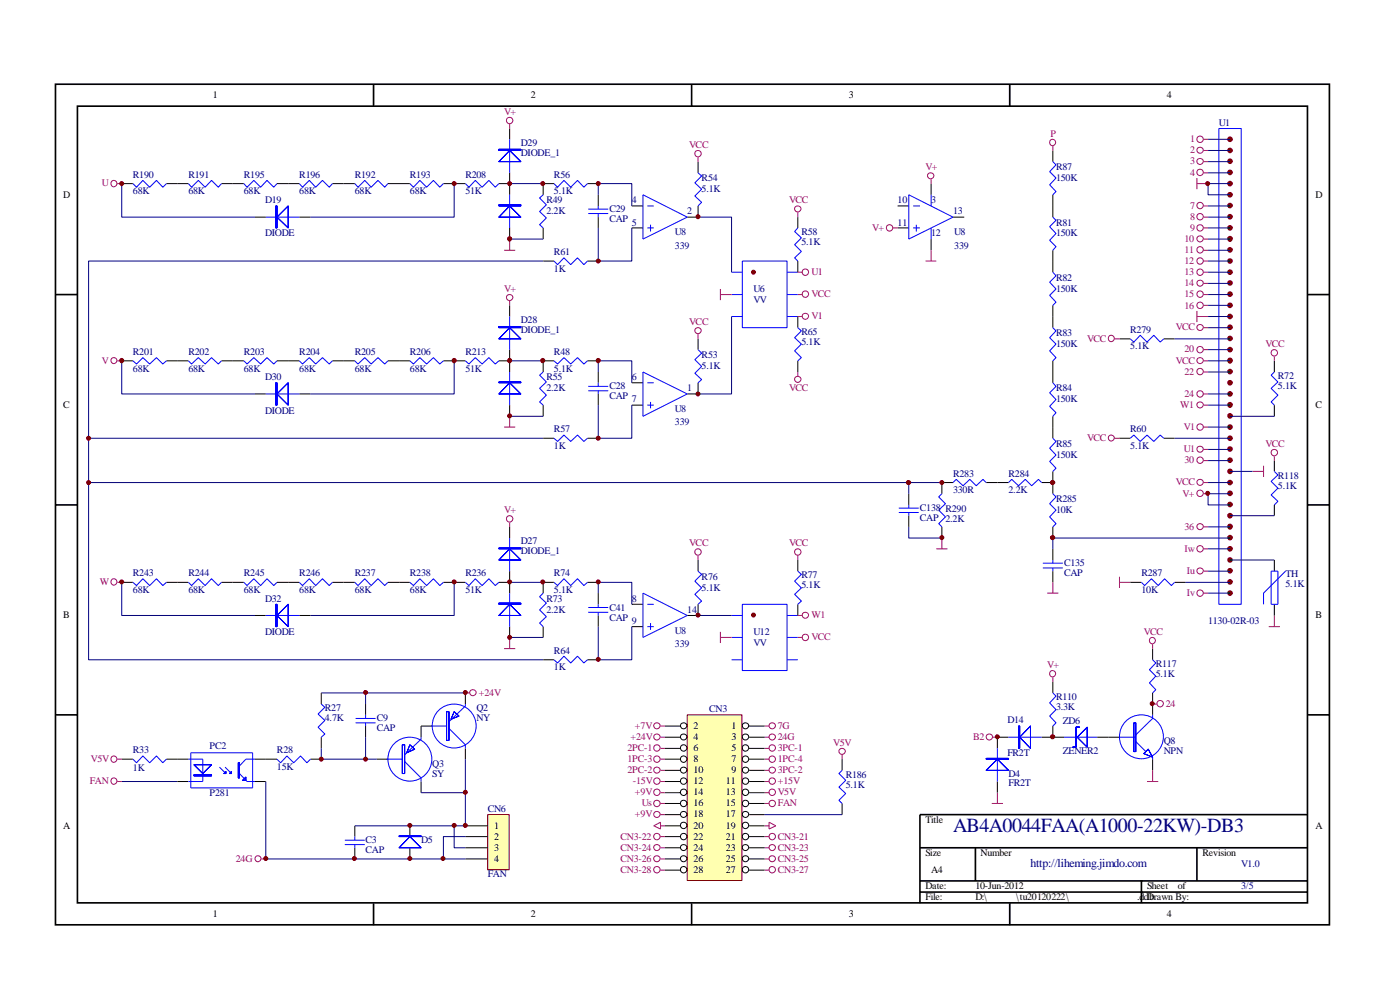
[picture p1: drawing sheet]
<svg xmlns="http://www.w3.org/2000/svg" width="297mm" height="210mm" viewBox="0 0 297 210" stroke-linecap="round" stroke-linejoin="round" font-family="sans-serif">
<g fill="none" stroke="#000" stroke-width=".35">
<path d="M11.8 17.9h270.2v178.3h-270.2zM79.2 17.9v4.6M146.7 17.9v4.6M214.2 17.9v4.6M16.4 22.5h261v169h-261zM11.8 62.5h4.6M277.5 62.5h4.6M11.8 107.1h4.6M277.5 107.1h4.6M11.8 151.6h4.6M277.5 151.6h4.6M195.2 179.8h82.3"/>
<path d="M206.9 179.8v7.1M253.9 179.8v7.1M277.5 172.8h-82.3v18.8M79.2 191.6v4.7M146.7 191.6v4.7M195.2 186.9h82.3M195.2 189.2h82.3M214.2 191.6v4.7M242.1 186.9v4.7"/>
</g>
<circle cx="260.9" cy="29.5" r=".42" fill="#800000" stroke="#800000" stroke-width=".35"/>
<g fill="#800000" stroke="#800000" stroke-width=".35">
<circle cx="260.9" cy="31.9" r=".42"/>
<circle cx="260.9" cy="34.2" r=".42"/>
<circle cx="260.9" cy="36.6" r=".42"/>
<circle cx="260.9" cy="38.9" r=".42"/>
<circle cx="260.9" cy="41.3" r=".42"/>
<circle cx="260.9" cy="43.6" r=".42"/>
<circle cx="260.9" cy="46" r=".42"/>
<circle cx="260.9" cy="48.3" r=".42"/>
<circle cx="260.9" cy="50.7" r=".45"/>
<circle cx="260.9" cy="53" r=".42"/>
<circle cx="260.9" cy="55.4" r=".42"/>
<circle cx="260.9" cy="57.7" r=".42"/>
<circle cx="260.9" cy="60" r=".42"/>
<circle cx="260.9" cy="62.4" r=".42"/>
<circle cx="260.9" cy="64.8" r=".42"/>
<circle cx="260.9" cy="67.1" r=".42"/>
<circle cx="260.9" cy="69.4" r=".42"/>
<circle cx="260.9" cy="71.8" r=".42"/>
<circle cx="260.9" cy="74.2" r=".42"/>
<circle cx="260.9" cy="76.5" r=".45"/>
<circle cx="260.9" cy="78.8" r=".42"/>
<circle cx="260.9" cy="81.2" r=".42"/>
<circle cx="260.9" cy="83.6" r=".42"/>
<circle cx="260.9" cy="85.9" r=".45"/>
<circle cx="260.9" cy="88.2" r=".42"/>
<circle cx="260.9" cy="90.6" r=".42"/>
<circle cx="260.9" cy="93" r=".42"/>
<circle cx="260.9" cy="95.2" r=".42"/>
<circle cx="260.9" cy="97.6" r=".42"/>
<circle cx="260.9" cy="100" r=".42"/>
<circle cx="260.9" cy="102.4" r=".42"/>
<circle cx="260.9" cy="104.6" r=".42"/>
<circle cx="260.9" cy="107" r=".42"/>
<circle cx="260.9" cy="109.4" r=".42"/>
<circle cx="260.9" cy="111.7" r=".45"/>
<circle cx="260.9" cy="114" r=".42"/>
<circle cx="260.9" cy="116.4" r=".42"/>
<circle cx="260.9" cy="118.8" r=".42"/>
<circle cx="260.9" cy="121.1" r=".42"/>
<circle cx="260.9" cy="123.4" r=".42"/>
<circle cx="260.9" cy="125.8" r=".42"/>
</g>
<g fill="none" stroke="#00f" stroke-width=".21">
<path d="M28.2 38.9l.8 .8 1.3-1.4 1.4 1.4 1.5-1.4 1.3 1.4 .8-.8M40 38.9l.6 .8 1.5-1.4 1.4 1.4 1.4-1.4 1.4 1.4 .7-.8M51.7 38.9l.7 .8 1.4-1.4 1.5 1.4 1.3-1.4 1.5 1.4 .7-.8M63.5 38.9l.7 .8 1.4-1.4 1.4 1.4 1.4-1.4 1.4 1.4 .7-.8M75.3 38.9l.6 .8 1.5-1.4 1.3 1.4 1.5-1.4 1.4 1.4 .7-.8M87 38.9l.7 .8 1.4-1.4 1.4 1.4 1.4-1.4 1.4 1.4 .8-.8M98.7 38.9l.8 .8 1.3-1.4 1.5 1.4 1.4-1.4 1.4 1.4 .7-.8M108.1 29.5v7.2M117.5 38.9l.8 .8 1.3-1.4 1.5 1.4 1.4-1.4 1.4 1.4 .7-.8M148.1 36.7l.7 .6-1.4 1.5 1.4 1.3-1.4 1.5 1.4 1.3-.7 .8M223.4 34.3l.6 .7-1.3 1.4 1.3 1.4-1.3 1.4 1.3 1.4-.6 .7M258.6 27.3h4.7v100.9h-4.7z"/>
<path d="M56.4 46.1h7.1M108.1 41.3v7M115.2 41.3l-.7 .7 1.4 1.4-1.4 1.5 1.4 1.3-1.4 1.5 .7 .6M117.5 55.4l.8 .7 1.3-1.4 1.5 1.4 1.4-1.4 1.4 1.4 .7-.7M124.8 44.4h4.2M124.8 45.3h4.2M126.9 43.7v.7M126.9 45.3v.8M136.4 41.3l9.4 4.8-9.4 4.6zM137.3 43.7h1.4M137.3 48.3h1.4M138 47.7v1.4"/>
<path d="M155.2 57.7h2.3M157.5 55.4h9.5v14.1h-9.5zM167 57.7h2.2M169.2 48.3l-.6 .8 1.4 1.4-1.4 1.4 1.4 1.4-1.4 1.4 .6 .7M192.8 41.3l9.4 4.8-9.4 4.6zM193.7 43.7h1.5M193.7 48.3h1.5M194.4 47.7v1.4M197.5 41.3v2.4M197.5 48.3v2.4M223.4 57.7l.6 .8-1.3 1.4 1.3 1.4-1.3 1.4 1.3 1.4-.6 .7M223.4 46.1l.6 .6-1.3 1.4 1.3 1.4-1.3 1.5 1.3 1.3-.6 .8"/>
<path d="M28.2 76.5l.8 .7 1.3-1.3 1.4 1.3 1.5-1.3 1.3 1.3 .8-.7M40 76.5l.6 .7 1.5-1.3 1.4 1.3 1.4-1.3 1.4 1.3 .7-.7M51.7 76.5l.7 .7 1.4-1.3 1.5 1.3 1.3-1.3 1.5 1.3 .7-.7M63.5 76.5l.7 .7 1.4-1.3 1.4 1.3 1.4-1.3 1.4 1.3 .7-.7M75.3 76.5l.6 .7 1.5-1.3 1.3 1.3 1.5-1.3 1.4 1.3 .7-.7M87 76.5l.7 .7 1.4-1.3 1.4 1.3 1.4-1.3 1.4 1.3 .8-.7M98.7 76.5l.8 .7 1.3-1.3 1.5 1.3 1.4-1.3 1.4 1.3 .7-.7M108.1 67.1v7.1M108.1 78.9v7M115.2 78.9l-.7 .7 1.4 1.4-1.4 1.4 1.4 1.4-1.4 1.5 .7 .6M117.5 76.5l.8 .7 1.3-1.3 1.5 1.3 1.4-1.3 1.4 1.3 .7-.7M136.4 78.9l9.4 4.7-9.4 4.7z"/>
<path d="M148.1 74.2l.7 .7-1.4 1.4 1.4 1.4-1.4 1.5 1.4 1.3-.7 .7M155.2 62.5h2.3M155.2 67.1h2.3M167 62.5h2.2M167 67.1h2.2M169.2 69.5l.8 .7-1.4 1.4 1.4 1.4-1.4 1.4 1.4 1.5-.8 .6M223.4 69.5l.6 .7-1.3 1.4 1.3 1.4-1.3 1.4 1.3 1.5-.6 .6M239.8 71.9l.7 .7 1.4-1.5 1.4 1.5 1.5-1.5 1.3 1.5 .8-.7M270.3 78.9l-.6 .7 1.4 1.4-1.4 1.4 1.4 1.4-1.4 1.5 .6 .6M56.4 83.6h7.1M117.5 93l.8 .6 1.3-1.3 1.5 1.3 1.4-1.3 1.4 1.3 .7-.6M124.8 82h4.2"/>
<path d="M124.8 82.9h4.2M126.9 81.2v.8M126.9 82.9v.7M137.3 81.2h1.4M137.3 85.9h1.4M138 85.3v1.3M223.4 93l.6 .6-1.3 1.5 1.3 1.4-1.3 1.4 1.3 1.4-.6 .7M223.4 81.2l.6 .8-1.3 1.3 1.3 1.5-1.3 1.4 1.3 1.3-.6 .8M239.8 93l.7-.7 1.4 1.3 1.4-1.3 1.5 1.3 1.3-1.3 .8 .7M270.3 100l.8 .8-1.4 1.3 1.4 1.4-1.4 1.5 1.4 1.3-.8 .8M108.1 114.1v7.1M190.7 107.8h4.2"/>
<path d="M190.7 108.7h4.2M192.8 107.1v.7M192.8 108.7v.7M199.8 104.7l-.7 .7 1.5 1.4-1.5 1.4 1.5 1.4-1.5 1.5 .7 .7M202.2 102.4l.7-.7 1.4 1.3 1.4-1.3 1.4 1.3 1.4-1.3 .7 .7M214 102.4l.6-.7 1.5 1.3 1.4-1.3 1.4 1.3 1.4-1.3 .7 .7M221.2 119.5h4.3M223.4 104.7l.6 .7-1.3 1.4 1.3 1.4-1.3 1.4 1.3 1.5-.6 .7M223.4 118.8v.7M28.2 123.5l.8 .7 1.3-1.4 1.4 1.4 1.5-1.4 1.3 1.4 .8-.7M40 123.5l.6 .7 1.5-1.4 1.4 1.4 1.4-1.4 1.4 1.4 .7-.7M51.7 123.5l.7 .7 1.4-1.4 1.5 1.4 1.3-1.4 1.5 1.4 .7-.7"/>
<path d="M56.4 130.6h7.1M63.5 123.5l.7 .7 1.4-1.4 1.4 1.4 1.4-1.4 1.4 1.4 .7-.7M75.3 123.5l.6 .7 1.5-1.4 1.3 1.4 1.5-1.4 1.4 1.4 .7-.7M87 123.5l.7 .7 1.4-1.4 1.4 1.4 1.4-1.4 1.4 1.4 .8-.7M98.7 123.5l.8 .7 1.3-1.4 1.5 1.4 1.4-1.4 1.4 1.4 .7-.7M108.1 125.8v7.1M115.2 125.8l-.7 .8 1.4 1.3-1.4 1.5 1.4 1.4-1.4 1.4 .7 .7M117.5 140l.8 .6 1.3-1.4 1.5 1.4 1.4-1.4 1.4 1.4 .7-.6M117.5 123.5l.8 .7 1.3-1.4 1.5 1.4 1.4-1.4 1.4 1.4 .7-.7M124.8 128.9h4.2M124.8 129.9h4.2M126.9 128.2v.7"/>
<path d="M126.9 129.9v.7M136.4 125.8l9.4 4.8-9.4 4.6zM137.3 128.2h1.4M137.3 132.9h1.4M138 132.2v1.4M148.1 121.2l.7 .6-1.4 1.5 1.4 1.4-1.4 1.4 1.4 1.4-.7 .7M155.2 130.6h2.3M155.2 135.2h2.3M155.2 140h2.3M157.5 128.2h9.5v14h-9.5zM167 130.6h2.2M167 135.2h2.2"/>
<path d="M167 140h2.2M169.2 121.2l.8 .6-1.4 1.5 1.4 1.4-1.4 1.4 1.4 1.4-.8 .7M221.2 120.5h4.3M223.4 120.5v.7M242.1 123.5l.7 .7 1.5-1.4 1.4 1.4 1.4-1.4 1.4 1.4 .7-.7M269.7 121.2h1.4v7h-1.4zM272.7 121.2l-4.6 4.6v2.4M40.5 159.7h13.1v7.4h-13.1zM68.2 149.4l.7 .6-1.4 1.5 1.4 1.3-1.4 1.5 1.4 1.4-.7 .7M75.4 152.4h4.3M75.4 153.3h4.3M77.6 151.6v.8"/>
<path d="M77.6 153.3v.7M89.3 156.4v.4l-3.4 3.3M91.4 154h3.3M95.2 154.5l3.5 3.5v.7M98.7 149.4v.4l-3.5 3.3M40 161h3v4.8h-3M46.6 162.7l1.3 1.4M47.8 162.7l1.3 1.4M50.8 164.1l1.6 1.7h1.7M54.1 161h-1.9l-1.4 1.5M58.8 161l.7 .8 1.4-1.4 1.4 1.4 1.5-1.4 1.3 1.4 .8-.8M82 161h3.3"/>
<path d="M85.9 161.5l3.4 3.5v.8"/>
<circle cx="96.3" cy="154" r="4.7"/>
<circle cx="86.9" cy="161" r="4.7"/>
</g>
<g fill="none" stroke="#a1006a" stroke-width=".21">
<path d="M24.9 38.9h.9M108.1 26.3v1M148.1 33.4v.9M197.5 38v.9M223.4 31v.9M253.9 37.8v2.3M253.9 38.9h2.4M255.4 36.7h.9M255.4 34.3h.9M255.4 31.9h.9M255.4 29.5h.9M106.9 53.1h2.4"/>
<path d="M108.1 50.7v2.4M169.2 57.7h1M169.2 45v1.1M189.5 48.3h.9M196.3 55.4h2.3M197.5 53.1v2.3M255.4 57.7h.9M255.4 55.4h.9M255.4 53.1h.9M255.4 50.7h.9M255.4 48.3h.9M255.4 46.1h.9"/>
<path d="M255.4 43.7h.9M24.9 76.5h.9M108.1 63.8v1M148.1 70.9v1M152.8 62.5h2.4M152.8 61.3v2.4M169.2 67.1h1M169.2 62.5h1M169.2 78.9v.9M236.5 71.9h1M253.9 66v2.3M253.9 67.1h2.4"/>
<path d="M255.4 78.9h.9M255.4 76.5h.9M255.4 74.2h.9M255.4 69.5h.9M255.4 64.8h.9M255.4 62.5h.9M255.4 60.1h.9M270.3 75.6v.9M106.9 90.6h2.4M108.1 88.3v2.3M236.5 93h1M255.4 97.7h.9"/>
<path d="M255.4 95.3h.9M255.4 90.6h.9M255.4 85.9h.9M255.4 83.6h.9M265.7 100h2.4M268.1 98.8v2.4M270.3 96.8v.9M108.1 110.8v1M148.1 117.9v.9M169.2 117.9v.9M198.6 116.4h2.4M199.8 114.1v2.3"/>
<path d="M255.4 116.4h.9M255.4 111.8h.9M255.4 104.7h.9M255.4 102.4h.9M24.9 123.5h.9M106.9 137.6h2.4M108.1 135.2v2.4M152.8 134v2.4M152.8 135.2h2.4M169.2 135.2h1M169.2 130.6h1M222.2 125.8h2.3"/>
<path d="M223.4 123.5v2.3M237.5 122.3v2.4M237.5 123.5h2.3M255.4 125.8h.9M255.4 121.2h.9M269.2 132.9h2.3M270.3 130.6v2.3"/>
<circle cx="24.1" cy="38.9" r=".66"/>
<circle cx="108.1" cy="25.6" r=".68"/>
<circle cx="148.1" cy="32.6" r=".68"/>
<circle cx="197.5" cy="37.3" r=".66"/>
<circle cx="223.3" cy="30.2" r=".66"/>
<circle cx="254.6" cy="29.5" r=".68"/>
<circle cx="254.6" cy="36.6" r=".68"/>
<circle cx="254.6" cy="31.9" r=".66"/>
<circle cx="254.6" cy="34.2" r=".66"/>
<circle cx="169.3" cy="44.3" r=".66"/>
<circle cx="170.9" cy="57.7" r=".68"/>
<circle cx="188.7" cy="48.3" r=".68"/>
<circle cx="254.6" cy="43.6" r=".68"/>
<circle cx="254.6" cy="48.3" r=".68"/>
<circle cx="254.6" cy="46" r=".68"/>
<circle cx="254.6" cy="57.7" r=".68"/>
<circle cx="254.6" cy="53" r=".68"/>
<circle cx="254.6" cy="55.4" r=".68"/>
<circle cx="254.6" cy="50.7" r=".66"/>
<circle cx="24.2" cy="76.5" r=".64"/>
<circle cx="108.1" cy="63.1" r=".66"/>
<circle cx="148.1" cy="70.1" r=".66"/>
<circle cx="170.9" cy="62.4" r=".68"/>
<circle cx="170.9" cy="67.1" r=".66"/>
<circle cx="235.7" cy="71.8" r=".66"/>
<circle cx="254.6" cy="78.8" r=".68"/>
<circle cx="254.6" cy="62.4" r=".68"/>
<circle cx="254.6" cy="64.8" r=".68"/>
<circle cx="254.6" cy="74.2" r=".68"/>
<circle cx="254.6" cy="69.5" r=".66"/>
<circle cx="254.6" cy="60.1" r=".66"/>
<circle cx="254.6" cy="76.5" r=".66"/>
<circle cx="270.3" cy="74.8" r=".68"/>
<circle cx="169.3" cy="80.5" r=".66"/>
<circle cx="235.8" cy="92.9" r=".64"/>
<circle cx="254.6" cy="83.6" r=".68"/>
<circle cx="254.6" cy="90.6" r=".68"/>
<circle cx="254.6" cy="97.6" r=".68"/>
<circle cx="254.6" cy="85.9" r=".66"/>
<circle cx="254.6" cy="95.3" r=".66"/>
<circle cx="270.3" cy="96" r=".68"/>
<circle cx="108.1" cy="110.1" r=".68"/>
<circle cx="148.1" cy="117.1" r=".68"/>
<circle cx="169.2" cy="117.1" r=".68"/>
<circle cx="254.6" cy="104.6" r=".68"/>
<circle cx="254.6" cy="116.4" r=".68"/>
<circle cx="254.6" cy="102.3" r=".66"/>
<circle cx="254.6" cy="111.7" r=".66"/>
<circle cx="24.1" cy="123.4" r=".66"/>
<circle cx="170.9" cy="135.2" r=".68"/>
<circle cx="170.9" cy="130.5" r=".66"/>
<circle cx="254.6" cy="125.8" r=".68"/>
<circle cx="254.6" cy="121.1" r=".66"/>
</g>
<g fill="none" stroke="#000080" stroke-width=".21">
<path d="M25.8 38.9v7.2h28.3M96.4 38.9v7.2h-30.5M108.1 38.9h7.1M256.3 36.7h4.6M256.3 34.3h4.6M256.3 31.9h4.6M256.3 29.5h4.6M260.9 38.9h-4.6v2.4h4.6M108.1 50.7h7.1M115.2 55.4h-96.4v84.6h96.4M126.9 41.3v-2.4h7.1v4.8M126.9 48.3v7.1h7.1v-7.1"/>
<path d="M148.1 46.1h7.1v11.6M256.3 43.7h4.6M256.3 46.1h4.6M256.3 48.3h4.6M256.3 50.7h4.6M256.3 53.1h4.6M256.3 55.4h4.6M256.3 57.7h4.6M25.8 76.5v7.1h28.3M96.4 76.5v7.1h-30.5M108.1 76.5h7.1M126.9 78.9v-2.4h7.1v4.7"/>
<path d="M155.2 67.1v16.5h-7.1M249.2 71.9h11.7M256.3 60.1h4.6M256.3 62.5h4.6M256.3 64.8h4.6M256.3 67.1h4.6M256.3 69.5h4.6M256.3 74.2h4.6M256.3 76.5h4.6M256.3 78.9h4.6M18.8 93h96.4M108.1 88.3h7.1"/>
<path d="M126.9 85.9v7.1h7.1v-7.1M249.2 93h11.7M256.3 83.6h4.6M256.3 85.9h4.6M256.3 90.6h4.6M256.3 95.3h4.6M256.3 97.7h4.6M260.9 100h4.8M260.9 88.3h9.4M18.8 102.4h174M192.8 111.8v2.3h7M199.8 102.4h-7v2.3"/>
<path d="M256.3 102.4h4.6M256.3 111.8h4.6M256.3 116.4h4.6M260.9 104.7h-4.6v2.4h4.6M260.9 114.1h-37.5v2.3M260.9 109.4h9.4M260.9 118.8h9.4M25.8 123.5v7.1h28.3M96.4 123.5v7.1h-30.5M108.1 123.5h7.1M108.1 135.2h7.1M126.9 125.8v-2.3h7.1v4.7"/>
<path d="M126.9 132.9v7.1h7.1v-7.1M148.1 130.6h7.1M251.5 123.5h9.4M256.3 121.2h4.6M256.3 125.8h4.6M68.2 158.7v2.3h11.7M68.2 147h30.5M77.6 147v2.4M77.6 156.4v4.6"/>
</g>
<g fill="#800000" stroke="#800000" stroke-width=".21">
<circle cx="256.2" cy="104.6" r=".42"/>
<circle cx="256.2" cy="38.9" r=".42"/>
<circle cx="223.3" cy="114" r=".45"/>
<circle cx="223.3" cy="102.4" r=".45"/>
<circle cx="199.8" cy="102.4" r=".42"/>
<circle cx="199.8" cy="114" r=".42"/>
<circle cx="108.1" cy="50.7" r=".45"/>
<circle cx="126.9" cy="38.9" r=".42"/>
<circle cx="126.9" cy="55.4" r=".42"/>
<circle cx="159.9" cy="57.7" r=".42"/>
<circle cx="25.8" cy="38.9" r=".42"/>
<circle cx="96.4" cy="38.9" r=".42"/>
<circle cx="115.1" cy="38.9" r=".42"/>
<circle cx="108.1" cy="38.9" r=".42"/>
<circle cx="96.3" cy="76.5" r=".45"/>
<circle cx="108.1" cy="76.5" r=".45"/>
<circle cx="126.9" cy="93" r=".42"/>
<circle cx="126.9" cy="76.5" r=".45"/>
<circle cx="115.1" cy="76.5" r=".45"/>
<circle cx="108.1" cy="88.2" r=".42"/>
<circle cx="25.8" cy="76.5" r=".45"/>
<circle cx="159.9" cy="130.5" r=".42"/>
<circle cx="148.1" cy="83.6" r=".42"/>
<circle cx="148.1" cy="46" r=".42"/>
<circle cx="148.1" cy="130.5" r=".42"/>
<circle cx="25.8" cy="123.4" r=".42"/>
<circle cx="96.4" cy="123.4" r=".42"/>
<circle cx="108.1" cy="123.4" r=".42"/>
<circle cx="126.9" cy="139.9" r=".42"/>
<circle cx="126.9" cy="123.4" r=".42"/>
<circle cx="115.1" cy="123.4" r=".42"/>
<circle cx="108.1" cy="135.2" r=".42"/>
<circle cx="18.8" cy="93" r=".42"/>
<circle cx="192.8" cy="102.4" r=".45"/>
<circle cx="18.8" cy="102.4" r=".42"/>
<circle cx="68.2" cy="161" r=".42"/>
<circle cx="77.6" cy="161" r=".42"/>
<circle cx="77.6" cy="146.9" r=".42"/>
</g>
<g fill="none" stroke="#000" stroke-width=".21">
<path d="M25.8 38.9h2.4M35.3 38.9h4.7M47 38.9h4.7M58.8 38.9h4.7M70.5 38.9h4.8M82.3 38.9h4.7M94.1 38.9h4.6M105.8 38.9h2.3M108.1 27.3v2.2M108.1 36.7v4.6M117.5 38.9h-2.3v2.4M124.6 38.9h2.3"/>
<path d="M148.1 34.3v2.4M197.5 38.9v2.4M223.4 31.9v2.4M54.1 46.1h2.3M63.5 46.1h2.4M108.1 48.3v2.4M115.2 55.4h2.3M115.2 48.3v2.4M124.6 55.4h2.3M126.9 41.3v2.4M126.9 46.1v2.2M134 43.7h2.4"/>
<path d="M134 48.3h2.4M148.1 43.7v2.4h-2.3M169.2 46.1v2.2M169.2 55.4v2.3M190.4 43.7h2.4M190.4 48.3h2.4M197.5 50.7v2.4M202.2 46.1h2.4M223.4 41.3v4.8M223.4 53.1v4.6M25.8 76.5h2.4M35.3 76.5h4.7"/>
<path d="M47 76.5h4.7M58.8 76.5h4.7M70.5 76.5h4.8M82.3 76.5h4.7M94.1 76.5h4.6M105.8 76.5h2.3M108.1 64.8v2.3M108.1 74.2v4.7M117.5 76.5h-2.3v2.4M124.6 76.5h2.3M126.9 78.9v2.3M148.1 71.9v2.3"/>
<path d="M169.2 67.1v2.4M169.2 76.5v2.4M223.4 64.8v4.7M223.4 76.5v4.7M237.5 71.9h2.3M246.9 71.9h2.3M270.3 76.5v2.4M54.1 83.6h2.3M63.5 83.6h2.4M108.1 85.9v2.4M115.2 93h2.3M115.2 85.9v2.4"/>
<path d="M124.6 93h2.3M126.9 83.6v2.3M134 81.2h2.4M134 85.9h2.4M148.1 81.2v2.4h-2.3M223.4 88.3v4.7M223.4 100v4.7M237.5 93h2.3M246.9 93h2.3M270.3 85.9v2.4M270.3 97.7v2.3M108.1 111.8v2.3"/>
<path d="M148.1 118.8v2.4M169.2 118.8v2.4M192.8 104.7v2.4M192.8 109.4v2.4M199.8 111.8v2.3M202.2 102.4h-2.4v2.3M209.2 102.4h4.8M221 102.4h2.4M223.4 111.8v2.3M223.4 116.4v2.4M270.3 107.1v2.3M270.3 118.8v2.4"/>
<path d="M25.8 123.5h2.4M35.3 123.5h4.7M47 123.5h4.7M54.1 130.6h2.3M58.8 123.5h4.7M63.5 130.6h2.4M70.5 123.5h4.8M82.3 123.5h4.7M94.1 123.5h4.6M105.8 123.5h2.3M108.1 121.2v4.6M108.1 132.9v2.3"/>
<path d="M115.2 132.9v2.3M115.2 140h2.3M117.5 123.5h-2.3v2.3M124.6 123.5h2.3M124.6 140h2.3M126.9 125.8v2.4M126.9 130.6v2.3M134 128.2h2.4M134 132.9h2.4M148.1 128.2v2.4h-2.3M169.2 128.2v2.4M223.4 121.2v2.3"/>
<path d="M239.8 123.5h2.3M249.2 123.5h2.3M270.3 128.2v2.4M68.2 147v2.4M68.2 156.4v2.3M77.6 149.4v2.2M77.6 154v2.4M91.7 154h-2.4v2.4M98.7 147v2.4M98.7 158.7v2.3M37.6 161h2.4M37.6 165.8h2.4"/>
<path d="M54.1 161h4.7M54.1 165.8h2.3M65.9 161h2.3M79.9 161h2.4M89.3 165.8v2.3"/>
</g>
<g fill="#00f" stroke="#00f" stroke-width=".21">
<path d="M105.8 43.4v.3h4.7v-.3zM105.8 43.4v.3h4.7v-.3z" fill-rule="evenodd"/>
<path d="M108.1 43.7l2.4 2.4h-4.7zM108.1 43.7l2.4 2.4h-4.7z" fill-rule="evenodd"/>
<path d="M105.8 31.7v.2h4.7v-.2zM105.8 31.7v.2h4.7v-.2z" fill-rule="evenodd"/>
<path d="M108.1 31.9l2.4 2.4h-4.7zM108.1 31.9l2.4 2.4h-4.7z" fill-rule="evenodd"/>
<path d="M58.5 43.7v4.6h.3v-4.6zM58.5 43.7v4.6h.3v-4.6z" fill-rule="evenodd"/>
<path d="M61.1 43.7v4.6l-2.3-2.2zM61.1 43.7v4.6l-2.3-2.2z" fill-rule="evenodd"/>
<path d="M105.8 81v.2h4.7v-.2zM105.8 81v.2h4.7v-.2z" fill-rule="evenodd"/>
<path d="M108.1 81.2l2.4 2.4h-4.7zM108.1 81.2l2.4 2.4h-4.7z" fill-rule="evenodd"/>
<path d="M105.8 69.3v.2h4.7v-.2zM105.8 69.3v.2h4.7v-.2z" fill-rule="evenodd"/>
<path d="M108.1 69.5l2.4 2.4h-4.7zM108.1 69.5l2.4 2.4h-4.7z" fill-rule="evenodd"/>
<path d="M58.5 81.2v4.7h.3v-4.7zM58.5 81.2v4.7h.3v-4.7z" fill-rule="evenodd"/>
<path d="M58.8 83.6l2.3-2.4v4.7zM58.8 83.6l2.3-2.4v4.7z" fill-rule="evenodd"/>
<path d="M105.8 127.9v.3h4.7v-.3zM105.8 127.9v.3h4.7v-.3z" fill-rule="evenodd"/>
<path d="M108.1 128.2l2.4 2.4h-4.7zM108.1 128.2l2.4 2.4h-4.7z" fill-rule="evenodd"/>
<path d="M105.8 116.2v.2h4.7v-.2zM105.8 116.2v.2h4.7v-.2z" fill-rule="evenodd"/>
<path d="M108.1 116.4l2.4 2.4h-4.7zM108.1 116.4l2.4 2.4h-4.7z" fill-rule="evenodd"/>
<path d="M58.5 128.2v4.7h.3v-4.7zM58.5 128.2v4.7h.3v-4.7z" fill-rule="evenodd"/>
<path d="M58.8 130.6l2.3-2.4v4.7zM58.8 130.6l2.3-2.4v4.7z" fill-rule="evenodd"/>
<path d="M41.1 162.2h3.8l-1.9 1.9zM41.1 162.2h3.8l-1.9 1.9z" fill-rule="evenodd"/>
<path d="M41.1 164.3h3.8v.3h-3.8zM41.1 164.3h3.8v.3h-3.8z" fill-rule="evenodd"/>
<path d="M49.1 163.7l-.4 .4h.4zM49.1 163.7l-.4 .4h.4z" fill-rule="evenodd"/>
<path d="M47.9 163.7l-.4 .4h.4zM47.9 163.7l-.4 .4h.4z" fill-rule="evenodd"/>
<path d="M50.5 161.8v3.2h.3v-3.2zM50.5 161.8v3.2h.3v-3.2z" fill-rule="evenodd"/>
<path d="M52.2 164.8v.7h-.7zM52.2 164.8v.7h-.7z" fill-rule="evenodd"/>
<path d="M85.3 158v6.1h.6v-6.1zM85.3 158v6.1h.6v-6.1z" fill-rule="evenodd"/>
<path d="M87 158l1 .9-1.7 .8zM87 158l1 .9-1.7 .8z" fill-rule="evenodd"/>
<path d="M94.7 151v6.1h.5v-6.1zM94.7 151v6.1h.5v-6.1z" fill-rule="evenodd"/>
<path d="M96.4 151l1 .9-1.7 .7zM96.4 151l1 .9-1.7 .7z" fill-rule="evenodd"/>
</g>
<path d="M103.5 172.9h4.4v11.5h-4.4z" fill="#ffffb0"/>
<path d="M103.5 172.8h4.5v11.7h-4.5z" fill="none" stroke="#800000" stroke-width=".21"/>
<g fill="none" stroke="#000" stroke-width=".21">
<path d="M244.5 137.6v2.4M214 156.4h-2.4v2.3M221 156.4h4.7M223.4 144.6v2.4M223.4 154v2.4M232.7 156.4h4.8M244.5 147v4.6M25.8 161h2.4M35.3 161h2.3M75.3 175.2v2.3M75.3 179.8v2.4M87 175.2v2.3"/>
<path d="M87 179.8v2.4M98.7 175.2h4.8M98.7 177.5h4.8M98.7 179.8h4.8M211.6 165.8v2.3M244.5 161v2.4M98.7 182.2h4.8"/>
</g>
<g fill="none" stroke="#00f" stroke-width=".21">
<path d="M244.5 140l.7 .6-1.4 1.5 1.4 1.3-1.4 1.5 1.4 1.4-.7 .7M211.6 158.7v7.1M214 156.4h7M223.4 147l.6 .7-1.3 1.4 1.3 1.4-1.3 1.4 1.3 1.4-.6 .7M225.7 156.4h7M237.5 156.4h3.5M241 157.3l2.1 2.1M244.5 151.6v.8l-3.5 3.5M28.2 161l.8 .8 1.3-1.4 1.4 1.4 1.5-1.4 1.3 1.4 .8-.8M73.2 178.2h4.2M73.2 179.2h4.2M75.3 177.5v.7"/>
<path d="M75.3 179.2v.6M244.5 160.6v.4"/>
<circle cx="242.1" cy="156.3" r="4.7"/>
</g>
<path d="M84.7 177.3v.2h4.6v-.2zM84.7 177.3v.2h4.6v-.2z" fill="#00f" stroke="#00f" stroke-width=".21"/>
<g fill="#00f" stroke="#00f" stroke-width=".21">
<path d="M87 177.5l2.3 2.3h-4.6zM87 177.5l2.3 2.3h-4.6z" fill-rule="evenodd"/>
<path d="M216.1 154v4.7h.2v-4.7zM216.1 154v4.7h.2v-4.7z" fill-rule="evenodd"/>
<path d="M218.6 154v4.7l-2.3-2.3zM218.6 154v4.7l-2.3-2.3z" fill-rule="evenodd"/>
<path d="M209.2 160.9v.1h4.8v-.1zM209.2 160.9v.1h4.8v-.1z" fill-rule="evenodd"/>
<path d="M209.2 163.4l2.4-2.4 2.4 2.4zM209.2 163.4l2.4-2.4 2.4 2.4z" fill-rule="evenodd"/>
<path d="M228.3 154.3h.7h-.7v4.2h-.7h.7zM228.3 154.3h.7h-.7v4.2h-.7h.7z" fill-rule="evenodd"/>
<path d="M228.5 156.4l2.1-2.1v4.2zM228.5 156.4l2.1-2.1v4.2z" fill-rule="evenodd"/>
<path d="M240.5 153.3v6.1h.5v-6.1zM240.5 153.3v6.1h.5v-6.1z" fill-rule="evenodd"/>
<path d="M243.6 158.9l-.9 1 1.8 .7zM243.6 158.9l-.9 1 1.8 .7z" fill-rule="evenodd"/>
</g>
<path d="M25.8 165.8h11.8M56.4 165.8v16.4h37.7M75.3 175.2h21.1M98.7 161v7.1h-9.4M98.7 168.1v7.1h-2.3v4.6h2.3M98.7 177.5h-4.6v4.7h4.6" fill="none" stroke="#000080" stroke-width=".21"/>
<g fill="#800000" stroke="#800000" stroke-width=".21">
<circle cx="98.7" cy="168.1" r=".42"/>
<circle cx="98.7" cy="175.1" r=".42"/>
<circle cx="96.4" cy="175.1" r=".42"/>
<circle cx="87" cy="175.1" r=".42"/>
<circle cx="94" cy="182.1" r=".42"/>
<circle cx="87" cy="182.1" r=".42"/>
<circle cx="75.2" cy="182.1" r=".42"/>
<circle cx="98.7" cy="146.9" r=".42"/>
<circle cx="56.4" cy="182.1" r=".42"/>
<circle cx="223.3" cy="156.3" r=".45"/>
<circle cx="244.4" cy="149.3" r=".42"/>
<circle cx="211.6" cy="156.3" r=".42"/>
</g>
<g fill="none" stroke="#a1006a" stroke-width=".21">
<path d="M244.5 136.7v.9M98.7 147h1M210.7 156.4h.9M223.4 143.7v.9M244.5 149.4h.9M24.9 161h.9M24.9 165.8h.9M210.4 170.4h2.4M211.6 168.1v2.3M243.3 165.8h2.4M244.5 163.4v2.4M55.5 182.2h.9"/>
<circle cx="244.5" cy="135.9" r=".66"/>
<circle cx="100.3" cy="146.9" r=".66"/>
<circle cx="209.9" cy="156.3" r=".66"/>
<circle cx="223.3" cy="142.9" r=".66"/>
<circle cx="246.1" cy="149.3" r=".68"/>
<circle cx="24.1" cy="161" r=".66"/>
<circle cx="24.1" cy="165.7" r=".66"/>
<circle cx="54.7" cy="182.1" r=".64"/>
</g>
<path d="M145.9 151.7h11.4v35h-11.4z" fill="#ffffb0"/>
<path d="M145.8 151.6h11.6v35.2h-11.6z" fill="none" stroke="#800000" stroke-width=".21"/>
<g fill="none" stroke="#000" stroke-width=".21">
<path d="M141.1 154h3.3M141.1 156.4h3.3M141.1 158.7h3.3M158.9 154h3.3M158.9 156.4h3.3M158.9 158.7h3.3M141.1 161h3.3M141.1 163.4h3.3M141.1 165.8h3.3M141.1 168.1h3.3M141.1 170.4h3.3M141.1 172.8h3.3"/>
<path d="M141.1 175.2h3.3M141.1 177.5h3.3M141.1 179.8h3.3M158.9 161h3.3M158.9 163.4h3.3M158.9 165.8h3.3M158.9 168.1h3.3M158.9 170.4h3.3M158.9 172.8h3.3M158.9 175.2h3.3M158.9 177.5h3.3M158.9 179.8h3.3"/>
<path d="M178.6 161v2.4M178.6 170.4v2.4M141.1 182.2h3.3M141.1 184.6h3.3M158.9 182.2h3.3M158.9 184.6h3.3"/>
<circle cx="145" cy="158.7" r=".68"/>
<circle cx="145" cy="154" r=".66"/>
<circle cx="145" cy="156.3" r=".66"/>
<circle cx="158.2" cy="158.7" r=".68"/>
<circle cx="158.2" cy="154" r=".66"/>
<circle cx="158.2" cy="156.3" r=".66"/>
<circle cx="145" cy="161" r=".68"/>
<circle cx="145" cy="175.1" r=".68"/>
<circle cx="145" cy="165.7" r=".68"/>
<circle cx="145" cy="177.5" r=".68"/>
<circle cx="145" cy="168.1" r=".68"/>
<circle cx="145" cy="170.4" r=".68"/>
<circle cx="145" cy="163.4" r=".66"/>
<circle cx="145" cy="172.8" r=".66"/>
<circle cx="145" cy="179.8" r=".66"/>
<circle cx="158.2" cy="161" r=".68"/>
<circle cx="158.2" cy="165.7" r=".68"/>
<circle cx="158.2" cy="175.1" r=".68"/>
<circle cx="158.2" cy="177.5" r=".68"/>
<circle cx="158.2" cy="168.1" r=".68"/>
<circle cx="158.2" cy="170.4" r=".68"/>
<circle cx="158.2" cy="163.4" r=".66"/>
<circle cx="158.2" cy="179.8" r=".66"/>
<circle cx="158.2" cy="172.8" r=".66"/>
<circle cx="145" cy="184.5" r=".68"/>
<circle cx="145" cy="182.2" r=".66"/>
<circle cx="158.2" cy="184.5" r=".68"/>
<circle cx="158.2" cy="182.2" r=".66"/>
</g>
<g fill="none" stroke="#a1006a" stroke-width=".21">
<path d="M140.1 154h1M140.1 156.4h1M140.1 158.7h1M162.2 154h1M162.2 156.4h1M162.2 158.7h1M138.7 175.2l1.4-.8v1.5zM140.1 161h1M140.1 163.4h1M140.1 165.8h1M140.1 168.1h1M140.1 170.4h1"/>
<path d="M140.1 175.2h1M140.1 177.5h1M140.1 179.8h1M140.1 172.8h1M162.2 161h1M162.2 163.4h1M162.2 165.8h1M162.2 168.1h1M162.2 170.4h1M162.2 175.2h1M162.2 177.5h1M162.2 179.8h1"/>
<path d="M163.2 174.4l1.4 .8-1.4 .7zM178.6 160.1v.9M140.1 182.2h1M140.1 184.6h1M162.2 182.2h1M162.2 184.6h1"/>
<circle cx="139.4" cy="158.7" r=".68"/>
<circle cx="139.4" cy="154" r=".66"/>
<circle cx="139.4" cy="156.3" r=".66"/>
<circle cx="163.8" cy="158.7" r=".68"/>
<circle cx="163.8" cy="154" r=".66"/>
<circle cx="163.8" cy="156.3" r=".66"/>
<circle cx="178.7" cy="159.4" r=".66"/>
<circle cx="139.4" cy="161" r=".68"/>
<circle cx="139.4" cy="165.7" r=".68"/>
<circle cx="139.4" cy="177.5" r=".68"/>
<circle cx="139.4" cy="168.1" r=".68"/>
<circle cx="139.4" cy="170.4" r=".68"/>
<circle cx="139.4" cy="163.4" r=".66"/>
<circle cx="139.4" cy="172.8" r=".66"/>
<circle cx="139.4" cy="179.8" r=".66"/>
<circle cx="163.8" cy="161" r=".68"/>
<circle cx="163.8" cy="165.7" r=".68"/>
<circle cx="163.8" cy="177.5" r=".68"/>
<circle cx="163.8" cy="168.1" r=".68"/>
<circle cx="163.8" cy="170.4" r=".68"/>
<circle cx="163.8" cy="163.4" r=".66"/>
<circle cx="163.8" cy="179.8" r=".66"/>
<circle cx="139.4" cy="184.5" r=".68"/>
<circle cx="139.4" cy="182.2" r=".66"/>
<circle cx="163.8" cy="184.5" r=".68"/>
<circle cx="163.8" cy="182.2" r=".66"/>
</g>
<path d="M178.6 163.4l-.6 .7 1.4 1.4-1.4 1.5 1.4 1.3-1.4 1.5 .6 .6" fill="none" stroke="#00f" stroke-width=".21"/>
<path d="M162.2 172.8h16.4" fill="none" stroke="#000080" stroke-width=".21"/>
<text font-size="4.2" fill="#000080" x="202.2" y="176.4">AB4A0044FAA(A1000-22KW)-DB3</text>
<text font-size="2.5" fill="#000080" x="218.6" y="183.9">http://liheming.jimdo.com</text>
<g font-size="2.1">
<text x="45.1" y="20.8">1</text>
<text x="112.6" y="20.8">2</text>
<text x="180.1" y="20.8">3</text>
<text x="247.6" y="20.8">4</text>
<text x="13.4" y="41.9">D</text>
<text x="279.1" y="41.9">D</text>
<text x="13.4" y="86.5">C</text>
<text x="279.1" y="86.5">C</text>
<text x="13.4" y="131.1">B</text>
<text x="279.1" y="131.1">B</text>
<text x="147.2" y="154.6">2</text>
<text x="155.2" y="154.6">1</text>
<text x="147.2" y="157">4</text>
<text x="147.2" y="159.3">6</text>
<text x="147.2" y="161.6">8</text>
<text x="155.2" y="157">3</text>
<text x="155.2" y="159.3">5</text>
<text x="155.2" y="161.6">7</text>
<text x="147.2" y="164">10</text>
<text x="147.2" y="166.4">12</text>
<text x="154" y="166.4">11</text>
<text x="155.2" y="164">9</text>
<text x="147.2" y="168.7">14</text>
<text x="147.2" y="171">16</text>
<text x="147.2" y="173.4">18</text>
<text x="154" y="168.7">13</text>
<text x="154" y="171">15</text>
<text x="154" y="173.4">17</text>
<text x="13.4" y="175.8">A</text>
<text x="104.8" y="175.8">1</text>
<text x="104.8" y="178.1">2</text>
<text x="147.2" y="175.8">20</text>
<text x="147.2" y="178.1">22</text>
<text x="154" y="175.8">19</text>
<text x="154" y="178.1">21</text>
<text x="196.3" y="174.6">Title</text>
<text x="279.1" y="175.8">A</text>
<text x="104.8" y="180.4">3</text>
<text x="104.8" y="182.8">4</text>
<text x="147.2" y="180.4">24</text>
<text x="147.2" y="182.8">26</text>
<text x="147.2" y="185.2">28</text>
<text x="154" y="180.4">23</text>
<text x="154" y="182.8">25</text>
<text x="154" y="185.2">27</text>
<text x="196.3" y="181.6">Size</text>
<text x="197.5" y="185.2">A4</text>
<text x="208" y="181.6">Number</text>
<text x="255.1" y="181.6">Revision</text>
<text x="196.3" y="188.6">Date:</text>
<text x="196.3" y="191">File:</text>
<text x="206.9" y="188.6">10-Jun-2012</text>
<text x="206.9" y="191">D:\</text>
<text x="215.6" y="191">\tu20120222\</text>
<text x="241.2" y="191">.ddDrawn By:</text>
<text x="243.3" y="188.6">Sheet</text>
<text x="243.8" y="191">b</text>
<text x="249.9" y="188.6">of</text>
<text x="45.1" y="194.6">1</text>
<text x="112.6" y="194.6">2</text>
<text x="180.1" y="194.6">3</text>
<text x="247.6" y="194.6">4</text>
</g>
<g font-size="2.1" fill="#a1006a">
<text x="106.9" y="24.3">V+</text>
<text x="222.8" y="29">P</text>
<text x="146.2" y="31.3">VCC</text>
<text x="252.5" y="34.9">3</text>
<text x="252.5" y="32.5">2</text>
<text x="252.5" y="30.2">1</text>
<text x="21.6" y="39.5">U</text>
<text x="196.3" y="36.1">V+</text>
<text x="252.5" y="37.3">4</text>
<text x="167.4" y="43.1">VCC</text>
<text x="252.5" y="46.7">8</text>
<text x="252.5" y="44.3">7</text>
<text x="185" y="48.9">V+</text>
<text x="251.3" y="53.7">11</text>
<text x="251.3" y="51.3">10</text>
<text x="252.5" y="48.9">9</text>
<text x="172.1" y="58.3">U1</text>
<text x="251.3" y="58.3">13</text>
<text x="251.3" y="56">12</text>
<text x="106.9" y="61.9">V+</text>
<text x="172.1" y="63.1">VCC</text>
<text x="251.3" y="65.4">16</text>
<text x="251.3" y="63.1">15</text>
<text x="251.3" y="60.7">14</text>
<text x="146.2" y="68.9">VCC</text>
<text x="172.1" y="67.7">V1</text>
<text x="249.4" y="70.1">VCC</text>
<text x="21.6" y="77.1">V</text>
<text x="230.6" y="72.5">VCC</text>
<text x="249.4" y="77.1">VCC</text>
<text x="251.3" y="74.8">20</text>
<text x="268.5" y="73.7">VCC</text>
<text x="167.4" y="83">VCC</text>
<text x="251.3" y="79.5">22</text>
<text x="250.4" y="86.5">W1</text>
<text x="251.3" y="84.2">24</text>
<text x="230.6" y="93.6">VCC</text>
<text x="251.1" y="95.9">U1</text>
<text x="251.1" y="91.3">V1</text>
<text x="268.5" y="94.7">VCC</text>
<text x="251.3" y="98.3">30</text>
<text x="249.4" y="103">VCC</text>
<text x="250.9" y="105.3">V+</text>
<text x="106.9" y="108.9">V+</text>
<text x="251.3" y="112.4">36</text>
<text x="146.2" y="115.9">VCC</text>
<text x="167.4" y="115.9">VCC</text>
<text x="251.3" y="117.1">Iw</text>
<text x="21.2" y="124.1">W</text>
<text x="251.8" y="121.8">Iu</text>
<text x="172.1" y="131.1">W1</text>
<text x="251.8" y="126.5">Iv</text>
<text x="172.1" y="135.8">VCC</text>
<text x="242.7" y="134.7">VCC</text>
<text x="222.2" y="141.7">V+</text>
<text x="101.6" y="147.6">+24V</text>
<text x="247.3" y="149.9">24</text>
<text x="134.7" y="154.6">+7V</text>
<text x="165" y="154.6">7G</text>
<text x="19.3" y="161.6">V5V</text>
<text x="133.1" y="159.3">2PC-1</text>
<text x="133.1" y="161.6">1PC-3</text>
<text x="133.8" y="157">+24V</text>
<text x="165" y="157">24G</text>
<text x="165" y="159.3">3PC-1</text>
<text x="165" y="161.6">1PC-4</text>
<text x="176.8" y="158.2">V5V</text>
<text x="206.4" y="157">B2</text>
<text x="19" y="166.4">FAN</text>
<text x="133.1" y="164">2PC-2</text>
<text x="134.3" y="166.4">-15V</text>
<text x="165" y="164">3PC-2</text>
<text x="165" y="166.4">+15V</text>
<text x="134.7" y="168.7">+9V</text>
<text x="134.7" y="173.4">+9V</text>
<text x="136.1" y="171">Us</text>
<text x="165" y="168.7">V5V</text>
<text x="165" y="171">FAN</text>
<text x="131.7" y="178.1">CN3-22</text>
<text x="165" y="178.1">CN3-21</text>
<text x="50" y="182.8">24G</text>
<text x="131.7" y="180.4">CN3-24</text>
<text x="131.7" y="182.8">CN3-26</text>
<text x="131.7" y="185.2">CN3-28</text>
<text x="165" y="180.4">CN3-23</text>
<text x="165" y="182.8">CN3-25</text>
<text x="165" y="185.2">CN3-27</text>
</g>
<g font-size="2.1" fill="#000080">
<text x="258.6" y="26.7">U1</text>
<text x="110.5" y="30.9">D29</text>
<text x="110.5" y="33">DIODE_1</text>
<text x="28.2" y="37.7">R190</text>
<text x="28.2" y="41.2">68K</text>
<text x="40" y="37.7">R191</text>
<text x="40" y="41.2">68K</text>
<text x="51.7" y="37.7">R195</text>
<text x="51.7" y="41.2">68K</text>
<text x="63.5" y="37.7">R196</text>
<text x="63.5" y="41.2">68K</text>
<text x="75.3" y="37.7">R192</text>
<text x="75.3" y="41.2">68K</text>
<text x="87" y="37.7">R193</text>
<text x="87" y="41.2">68K</text>
<text x="98.7" y="37.7">R208</text>
<text x="98.7" y="41.2">51K</text>
<text x="117.5" y="37.7">R56</text>
<text x="117.5" y="41.2">5.1K</text>
<text x="148.8" y="38.4">R54</text>
<text x="148.8" y="40.7">5.1K</text>
<text x="224" y="36.1">R87</text>
<text x="224" y="38.4">150K</text>
<text x="56.2" y="43.1">D19</text>
<text x="115.9" y="43.1">R49</text>
<text x="115.9" y="45.5">2.2K</text>
<text x="129.3" y="45">C29</text>
<text x="129.3" y="47.1">CAP</text>
<text x="134" y="43.1">4</text>
<text x="134" y="47.8">5</text>
<text x="145.8" y="45.5">2</text>
<text x="190.4" y="43.1">10</text>
<text x="190.4" y="47.8">11</text>
<text x="197.5" y="43.1">3</text>
<text x="202.2" y="45.5">13</text>
<text x="224" y="47.8">R81</text>
<text x="56.2" y="50.1">DIODE</text>
<text x="143.2" y="49.9">U8</text>
<text x="143.2" y="52.7">339</text>
<text x="170" y="49.9">R58</text>
<text x="170" y="52">5.1K</text>
<text x="197.5" y="50.1">12</text>
<text x="202.4" y="49.9">U8</text>
<text x="202.4" y="52.7">339</text>
<text x="224" y="50.1">150K</text>
<text x="117.5" y="54.1">R61</text>
<text x="117.5" y="57.7">1K</text>
<text x="224" y="59.5">R82</text>
<text x="159.9" y="61.9">U6</text>
<text x="159.9" y="64.3">VV</text>
<text x="224" y="61.9">150K</text>
<text x="110.5" y="68.5">D28</text>
<text x="110.5" y="70.6">DIODE_1</text>
<text x="170" y="71">R65</text>
<text x="224" y="71.3">R83</text>
<text x="239.8" y="70.6">R279</text>
<text x="28.2" y="75.3">R201</text>
<text x="40" y="75.3">R202</text>
<text x="51.7" y="75.3">R203</text>
<text x="63.5" y="75.3">R204</text>
<text x="75.3" y="75.3">R205</text>
<text x="87" y="75.3">R206</text>
<text x="98.7" y="75.3">R213</text>
<text x="117.5" y="75.3">R48</text>
<text x="148.8" y="75.9">R53</text>
<text x="170" y="73.2">5.1K</text>
<text x="224" y="73.7">150K</text>
<text x="239.8" y="74.1">5.1K</text>
<text x="28.2" y="78.8">68K</text>
<text x="40" y="78.8">68K</text>
<text x="51.7" y="78.8">68K</text>
<text x="56.2" y="80.7">D30</text>
<text x="63.5" y="78.8">68K</text>
<text x="75.3" y="78.8">68K</text>
<text x="87" y="78.8">68K</text>
<text x="98.7" y="78.8">51K</text>
<text x="115.9" y="80.7">R55</text>
<text x="115.9" y="83">2.2K</text>
<text x="117.5" y="78.8">5.1K</text>
<text x="129.3" y="82.5">C28</text>
<text x="134" y="80.7">6</text>
<text x="145.8" y="83">1</text>
<text x="148.8" y="78.3">5.1K</text>
<text x="224" y="83">R84</text>
<text x="271.1" y="80.4">R72</text>
<text x="271.1" y="82.5">5.1K</text>
<text x="56.2" y="87.7">DIODE</text>
<text x="129.3" y="84.7">CAP</text>
<text x="134" y="85.3">7</text>
<text x="143.2" y="87.5">U8</text>
<text x="224" y="85.3">150K</text>
<text x="117.5" y="91.7">R57</text>
<text x="117.5" y="95.2">1K</text>
<text x="143.2" y="90.3">339</text>
<text x="224" y="94.7">R85</text>
<text x="239.8" y="91.7">R60</text>
<text x="239.8" y="95.2">5.1K</text>
<text x="202.2" y="101.1">R283</text>
<text x="214" y="101.1">R284</text>
<text x="224" y="97.1">150K</text>
<text x="271.1" y="101.6">R118</text>
<text x="202.2" y="104.6">330R</text>
<text x="214" y="104.6">2.2K</text>
<text x="224" y="106.5">R285</text>
<text x="271.1" y="103.7">5.1K</text>
<text x="195.2" y="108.4">C138 R290</text>
<text x="195.2" y="110.5">CAP 2.2K</text>
<text x="224" y="108.9">10K</text>
<text x="110.5" y="115.4">D27</text>
<text x="110.5" y="117.5">DIODE_1</text>
<text x="28.2" y="122.3">R243</text>
<text x="28.2" y="125.7">68K</text>
<text x="40" y="122.3">R244</text>
<text x="40" y="125.7">68K</text>
<text x="51.7" y="122.3">R245</text>
<text x="51.7" y="125.7">68K</text>
<text x="63.5" y="122.3">R246</text>
<text x="63.5" y="125.7">68K</text>
<text x="75.3" y="122.3">R237</text>
<text x="75.3" y="125.7">68K</text>
<text x="87" y="122.3">R238</text>
<text x="87" y="125.7">68K</text>
<text x="98.7" y="122.3">R236</text>
<text x="98.7" y="125.7">51K</text>
<text x="117.5" y="122.3">R74</text>
<text x="117.5" y="125.7">5.1K</text>
<text x="148.8" y="122.9">R76</text>
<text x="148.8" y="125.3">5.1K</text>
<text x="170" y="122.7">R77</text>
<text x="170" y="124.8">5.1K</text>
<text x="225.7" y="120.1">C135</text>
<text x="225.7" y="122.3">CAP</text>
<text x="242.1" y="122.3">R287</text>
<text x="242.1" y="125.7">10K</text>
<text x="272.7" y="122.4">TH</text>
<text x="272.7" y="124.5">5.1K</text>
<text x="56.2" y="127.6">D32</text>
<text x="115.9" y="127.6">R73</text>
<text x="115.9" y="130">2.2K</text>
<text x="129.3" y="129.5">C41</text>
<text x="129.3" y="131.7">CAP</text>
<text x="134" y="127.6">8</text>
<text x="145.8" y="130">14</text>
<text x="56.2" y="134.7">DIODE</text>
<text x="134" y="132.3">9</text>
<text x="143.2" y="134.5">U8</text>
<text x="143.2" y="137.2">339</text>
<text x="159.9" y="134.7">U12</text>
<text x="159.9" y="137">VV</text>
<text x="256.3" y="132.3">1130-02R-03</text>
<text x="117.5" y="138.7">R64</text>
<text x="117.5" y="142.2">1K</text>
<text x="245.2" y="141.5">R117</text>
<text x="245.2" y="143.6">5.1K</text>
<text x="224" y="148.5">R110</text>
<text x="68.9" y="150.9">R27</text>
<text x="68.9" y="153">4.7K</text>
<text x="79.9" y="153">C9</text>
<text x="79.9" y="155.1">CAP</text>
<text x="101.1" y="150.9">Q2</text>
<text x="101.1" y="153">NY</text>
<text x="150.5" y="151.1">CN3</text>
<text x="213.7" y="153.4">D14</text>
<text x="224" y="150.6">3.3K</text>
<text x="225.5" y="153.7">ZD6</text>
<text x="28.2" y="159.8">R33</text>
<text x="44.4" y="158.8">PC2</text>
<text x="58.8" y="159.8">R28</text>
<text x="213.7" y="160.3">FR2T</text>
<text x="225.5" y="160">ZENER2</text>
<text x="246.9" y="157.9">Q8</text>
<text x="246.9" y="160">NPN</text>
<text x="28.2" y="163.6">1K</text>
<text x="58.8" y="163.3">15K</text>
<text x="91.7" y="162.6">Q3</text>
<text x="91.7" y="164.8">SY</text>
<text x="179.4" y="164.9">R186</text>
<text x="179.4" y="167">5.1K</text>
<text x="214" y="164.8">D4</text>
<text x="214" y="166.8">FR2T</text>
<text x="44.4" y="168.9">P281</text>
<text x="103.5" y="172.2">CN6</text>
<text x="77.6" y="178.8">C3</text>
<text x="89.3" y="178.8">D5</text>
<text x="77.6" y="180.9">CAP</text>
<text x="263.3" y="184">V1.0</text>
<text x="103.5" y="186.1">FAN</text>
<text x="263.3" y="188.6">3/5</text>
</g>
</svg>
